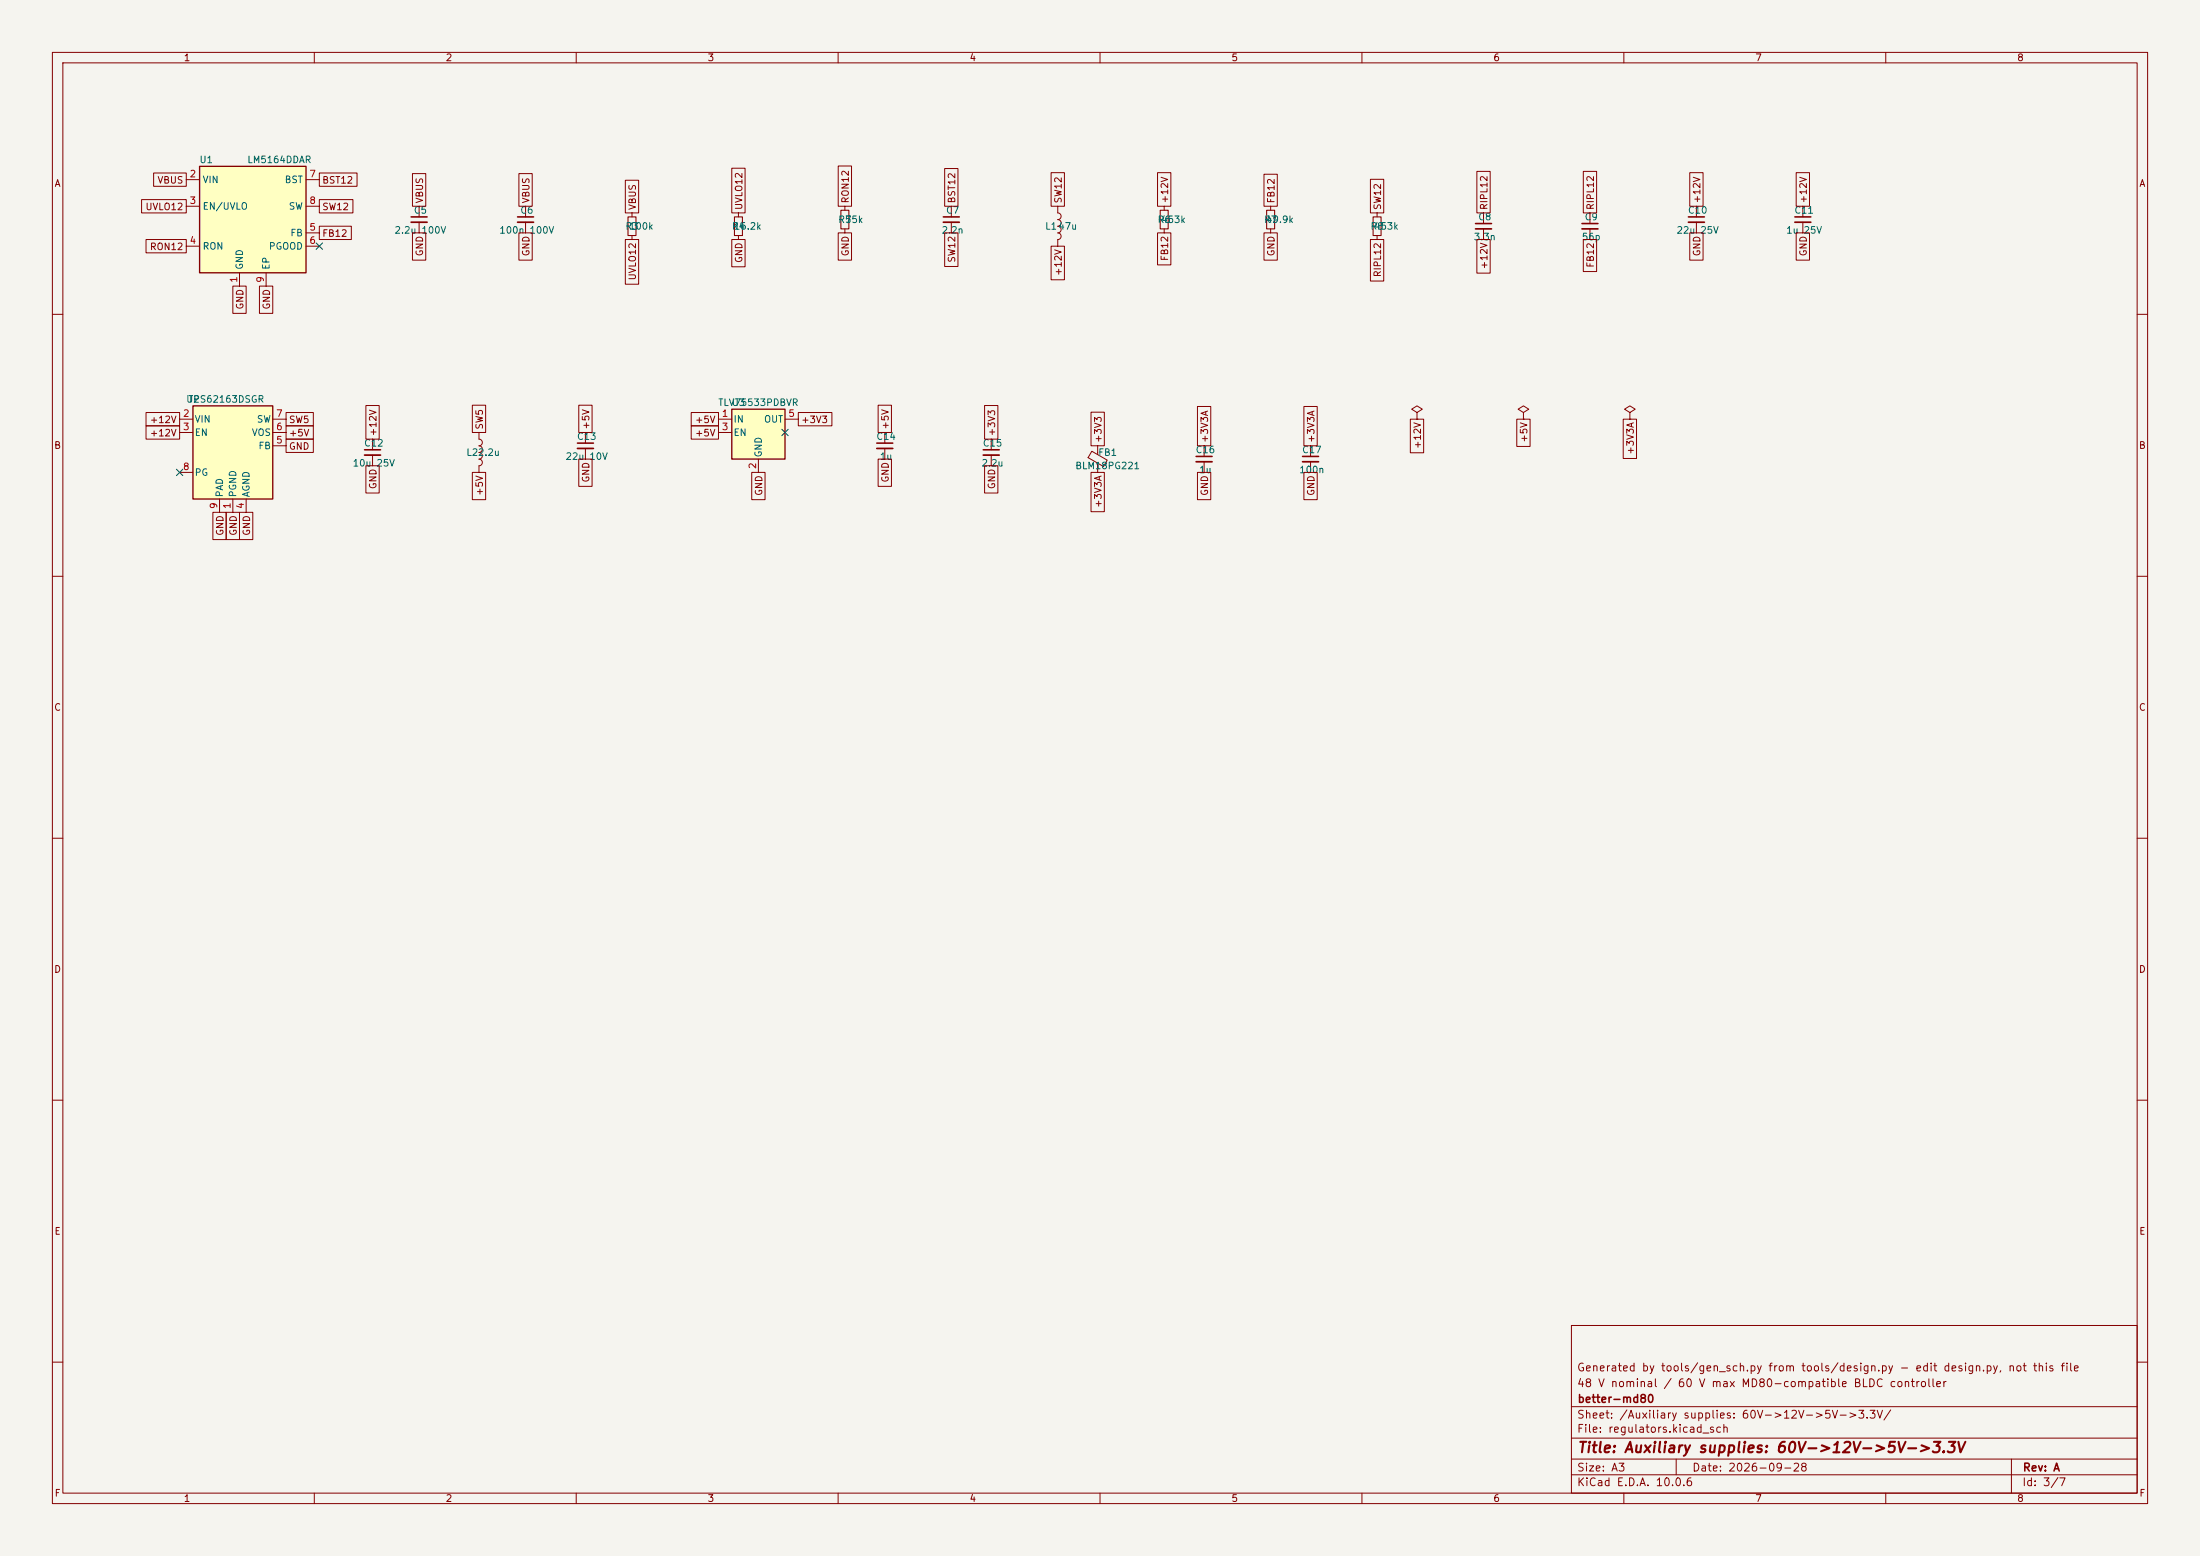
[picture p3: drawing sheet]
<svg xmlns="http://www.w3.org/2000/svg" width="420mm" height="297mm" viewBox="0 0 420 297" stroke-linecap="round" stroke-linejoin="round" font-family="sans-serif">
<path d="M0 0h420v297h-420z" fill="#f5f4ef" stroke="#f5f4ef" stroke-width=".19"/>
<g fill="none" stroke="#840000" stroke-width=".19">
<path d="M10 10h400v277h-400zM12 12h396v273h-396zM60 10v2M110 10v2M160 10v2M210 10v2M260 10v2M310 10v2M360 10v2M80 39.4v2M100.3 39.4v2M222.2 39.4v.7"/>
<path d="M323.8 39.4v2M344.2 39.4v2M80 42.4v2.1M100.3 42.4v2.1M222.2 43.7v.8M283.2 40.6v2.1M283.2 43.7v2M323.8 42.4v2.1M344.2 42.4v2.1M10 60h2M408 60h2M71.1 83.8v2.1"/>
<path d="M71.1 86.9v2M91.4 82.6v1.2a.64 .64 0 0 1 .7 .7 .64 .64 0 0 1-.7 .6 .64 .64 0 0 1 .7 .6 .64 .64 0 0 1-.7 .7M91.4 86.4a.64 .64 0 0 1 .7 .6 .64 .64 0 0 1-.7 .6 .64 .64 0 0 1 .7 .7 .64 .64 0 0 1-.7 .6v1.3M208.4 86.1l3 1.7-.7 1.3-3-1.7zM209.5 85.1v1.6M209.5 88.4v1.8M10 110h2M408 110h2M10 160h2M408 160h2M10 210h2M408 210h2"/>
<path d="M300 253h108v32h-108zM10 260h2M300 278.5h108M300 274.5h108M300 268.5h108M320 278.5v3M384 278.5v6.5M408 260h2M60 285v2M110 285v2M160 285v2M210 285v2"/>
<path d="M260 285v2M300 281.5h108M310 285v2M360 285v2"/>
</g>
<path d="M78.5 41.4h3M98.8 41.4h3.1M281.7 42.7h3M322.3 41.4h3.1M342.6 41.4h3.1M69.6 85.9h3" fill="none" stroke="#840000" stroke-width=".3"/>
<path d="M78.5 42.4h3M98.8 42.4h3.1M281.7 43.7h3M322.3 42.4h3.1M342.6 42.4h3.1M69.6 86.9h3" fill="none" stroke="#840000" stroke-width=".33"/>
<path d="M221.5 40.1h1.5v3.6h-1.5z" fill="none" stroke="#840000" stroke-width=".2"/>
<path d="M38.1 31.8h20.3v20.3h-20.3z" fill="#ffffc2"/>
<path d="M38.1 31.8h20.3v20.3h-20.3z" fill="none" stroke="#840000" stroke-width=".25"/>
<path d="M35.6 34.3h2.5M35.6 39.4h2.5M58.4 34.3h2.6M58.4 39.4h2.6M201.9 39.4v1.2a.64 .64 0 0 1 .7 .7 .64 .64 0 0 1-.7 .6 .63 .63 0 0 1 .7 .7 .63 .63 0 0 1-.7 .6 .64 .64 0 0 1 .7 .6 .64 .64 0 0 1-.7 .7M35.6 47h2.5M45.7 52.1v2.5M50.8 52.1v2.5M58.4 47h2.6M58.4 44.5h2.6M201.9 44.5a.64 .64 0 0 1 .7 .6 .64 .64 0 0 1-.7 .6v1.3" fill="none" stroke="#840000" stroke-width=".19"/>
<path d="M36.8 77.5h15.3v17.8h-15.3z" fill="#ffffc2"/>
<path d="M36.8 77.5h15.3v17.8h-15.3z" fill="none" stroke="#840000" stroke-width=".25"/>
<g fill="none" stroke="#840000" stroke-width=".19">
<path d="M161.3 39.4v.7M181.6 39.4v2M242.6 39.4v.7M120.6 40.6v.8M120.6 45v.7M141 40.6v.8M141 45v.7M161.3 43.7v.8M181.6 42.4v2.1M242.6 43.7v.8M262.9 40.6v.8M262.9 45v.7"/>
<path d="M303.5 40.6v2.1M303.5 43.7v2M270.5 78.7l1-.6-1-.6-1 .6 1 .6v1.3M290.8 78.7l1-.6-1-.6-1 .6 1 .6v1.3M311.1 78.7l1.1-.6-1.1-.6-1 .6 1 .6v1.3M34.3 80h2.5M34.3 82.6h2.5M34.3 90.2h2.5M41.9 95.3v2.5M44.4 95.3v2.5M47 95.3v2.5M52.1 80h2.5"/>
<path d="M52.1 82.6h2.5M52.1 85.1h2.5M111.8 82.6v2M111.8 85.6v2M168.9 82.6v2M168.9 85.6v2M189.2 83.8v2.1M189.2 86.9v2M229.9 85.1v2M229.9 88.1v2.1M250.2 85.1v2M250.2 88.1v2.1"/>
<path d="M270.5 80h.1M290.8 80h.1M311.1 80h.1"/>
</g>
<path d="M119.9 41.4h1.5v3.6h-1.5zM140.2 41.4h1.5v3.6h-1.5zM160.5 40.1h1.6v3.6h-1.6zM241.8 40.1h1.5v3.6h-1.5zM262.1 41.4h1.6v3.6h-1.6z" fill="none" stroke="#840000" stroke-width=".2"/>
<path d="M180.1 41.4h3M302 42.7h3.1M110.2 84.6h3.1M167.4 84.6h3M187.7 85.9h3.1M228.3 87.1h3.1M248.7 87.1h3" fill="none" stroke="#840000" stroke-width=".3"/>
<path d="M180.1 42.4h3M302 43.7h3.1M110.2 85.6h3.1M167.4 85.6h3M187.7 86.9h3.1M228.3 88.1h3.1M248.7 88.1h3" fill="none" stroke="#840000" stroke-width=".33"/>
<path d="M139.7 78.1h10.2v9.5h-10.2z" fill="#ffffc2"/>
<path d="M139.7 78.1h10.2v9.5h-10.2z" fill="none" stroke="#840000" stroke-width=".25"/>
<g fill="none" stroke="#840000" stroke-width=".19">
<path d="M27 38.1h8.6v2.5h-8.6zM29.3 33h6.3v2.6h-6.3zM61 33h7.2v2.6h-7.2zM61 38.1h6.4v2.5h-6.4zM78.7 33.1h2.6v6.3h-2.6zM99.1 33.1h2.5v6.3h-2.5zM119.4 34.4h2.5v6.2h-2.5zM139.7 32.1h2.5v8.5h-2.5zM160 31.7h2.6v7.7h-2.6zM180.3 32.2h2.6v7.2h-2.6zM200.7 33h2.5v6.4h-2.5zM221 33h2.5v6.4h-2.5z"/>
<path d="M241.3 33.3h2.5v6.1h-2.5zM261.6 34.2h2.6v6.4h-2.6zM281.9 32.7h2.6v7.9h-2.6zM302.3 32.7h2.5v7.9h-2.5zM322.6 33h2.5v6.4h-2.5zM342.9 33h2.5v6.4h-2.5zM27.9 45.7h7.7v2.6h-7.7zM44.4 54.6h2.6v5.2h-2.6zM49.5 54.6h2.6v5.2h-2.6zM61 43.2h6.1v2.5h-6.1zM78.7 44.5h2.6v5.2h-2.6zM99.1 44.5h2.5v5.2h-2.5z"/>
<path d="M119.4 45.7h2.5v8.6h-2.5zM139.7 45.7h2.5v5.2h-2.5zM160 44.5h2.6v5.2h-2.6zM180.3 44.5h2.6v6.4h-2.6zM200.7 47h2.5v6.4h-2.5zM221 44.5h2.5v6.1h-2.5zM241.3 44.5h2.5v5.2h-2.5zM261.6 45.7h2.6v7.9h-2.6zM281.9 45.7h2.6v6.4h-2.6zM302.3 45.7h2.5v6.1h-2.5zM322.6 44.5h2.5v5.2h-2.5zM342.9 44.5h2.5v5.2h-2.5z"/>
<path d="M27.9 78.7h6.4v2.6h-6.4zM54.6 78.7h5.2v2.6h-5.2zM69.8 77.4h2.6v6.4h-2.6zM90.2 77.3h2.5v5.3h-2.5zM110.5 77.3h2.5v5.3h-2.5zM132 78.7h5.2v2.6h-5.2zM152.4 78.7h6.4v2.6h-6.4zM167.6 77.3h2.6v5.3h-2.6zM188 77.4h2.5v6.4h-2.5zM208.3 78.7h2.5v6.4h-2.5zM228.6 77.6h2.5v7.5h-2.5zM248.9 77.6h2.6v7.5h-2.6z"/>
<path d="M27.9 81.3h6.4v2.5h-6.4zM40.6 97.8h2.6v5.2h-2.6zM43.2 97.8h2.5v5.2h-2.5zM45.7 97.8h2.6v5.2h-2.6zM54.6 81.3h5.2v2.5h-5.2zM54.6 83.8h5.2v2.6h-5.2zM69.8 88.9h2.6v5.2h-2.6zM90.2 90.2h2.5v5.2h-2.5zM110.5 87.6h2.5v5.2h-2.5zM132 81.3h5.2v2.5h-5.2zM137.2 80h2.5M137.2 82.6h2.5"/>
<path d="M143.5 90.2h2.6v5.2h-2.6zM144.8 87.6v2.6M149.9 80h2.5M167.6 87.6h2.6v5.2h-2.6zM188 88.9h2.5v5.2h-2.5zM208.3 90.2h2.5v7.5h-2.5zM228.6 90.2h2.5v5.2h-2.5zM248.9 90.2h2.6v5.2h-2.6zM269.2 80h2.6v6.4h-2.6zM289.6 80h2.5v5.2h-2.5zM309.9 80h2.5v7.5h-2.5z"/>
</g>
<path d="M60.4 46.4l1.2 1.2M61.6 46.4l-1.2 1.2M33.7 89.6l1.2 1.2M34.9 89.6l-1.2 1.2M149.3 81.9l1.2 1.3M150.5 81.9l-1.2 1.3" fill="none" stroke="#000084" stroke-width=".19"/>
<text font-size="2" fill="#840000" x="301" y="277.8">Title: Auxiliary supplies: 60V-&gt;12V-&gt;5V-&gt;3.3V</text>
<g font-size="1.5" fill="#840000">
<text x="300.9" y="262.1">Generated by tools/gen_sch.py from tools/design.py - edit design.py, not this file</text>
<text x="300.9" y="265.1">48 V nominal / 60 V max MD80-compatible BLDC controller</text>
<text x="301" y="268.1">better-md80</text>
<text x="300.9" y="273.8">File: regulators.kicad_sch</text>
<text x="300.9" y="271.1">Sheet: /Auxiliary supplies: 60V-&gt;12V-&gt;5V-&gt;3.3V/</text>
<text x="300.9" y="281.2">Size: A3</text>
<text x="322.9" y="281.2">Date: 2026-09-28</text>
<text x="386" y="281.2">Rev: A</text>
<text x="300.9" y="284">KiCad E.D.A. 10.0.6</text>
<text x="385.9" y="284">Id: 3/7</text>
</g>
<g font-size="1.3" fill="#840000">
<text x="35" y="12">1</text>
<text x="85" y="12">2</text>
<text x="135" y="12">3</text>
<text x="185" y="12">4</text>
<text x="235" y="12">5</text>
<text x="285" y="12">6</text>
<text x="335" y="12">7</text>
<text x="385" y="12">8</text>
<text x="10.3" y="36">A</text>
<text x="30" y="35.3">VBUS</text>
<text x="61.4" y="35.3">BST12</text>
<text x="408.3" y="36">A</text>
<text x="27.7" y="40.4">UVLO12</text>
<text x="61.4" y="40.4">SW12</text>
<text x="81.1" y="38.9" transform="rotate(-90 81.1 38.9)">VBUS</text>
<text x="101.4" y="38.9" transform="rotate(-90 101.4 38.9)">VBUS</text>
<text x="121.7" y="40.2" transform="rotate(-90 121.7 40.2)">VBUS</text>
<text x="142" y="40.2" transform="rotate(-90 142 40.2)">UVLO12</text>
<text x="162.3" y="38.9" transform="rotate(-90 162.3 38.9)">RON12</text>
<text x="182.7" y="38.9" transform="rotate(-90 182.7 38.9)">BST12</text>
<text x="203" y="38.9" transform="rotate(-90 203 38.9)">SW12</text>
<text x="223.3" y="38.9" transform="rotate(-90 223.3 38.9)">+12V</text>
<text x="243.6" y="38.9" transform="rotate(-90 243.6 38.9)">FB12</text>
<text x="263.9" y="40.2" transform="rotate(-90 263.9 40.2)">SW12</text>
<text x="284.3" y="40.2" transform="rotate(-90 284.3 40.2)">RIPL12</text>
<text x="304.6" y="40.2" transform="rotate(-90 304.6 40.2)">RIPL12</text>
<text x="324.9" y="38.9" transform="rotate(-90 324.9 38.9)">+12V</text>
<text x="345.2" y="38.9" transform="rotate(-90 345.2 38.9)">+12V</text>
<text x="61.4" y="45.5">FB12</text>
<text x="28.5" y="48">RON12</text>
<text x="81.1" y="49" transform="rotate(-90 81.1 49)">GND</text>
<text x="101.4" y="49" transform="rotate(-90 101.4 49)">GND</text>
<text x="121.7" y="53.6" transform="rotate(-90 121.7 53.6)">UVLO12</text>
<text x="142" y="50.3" transform="rotate(-90 142 50.3)">GND</text>
<text x="162.3" y="49" transform="rotate(-90 162.3 49)">GND</text>
<text x="182.7" y="50.2" transform="rotate(-90 182.7 50.2)">SW12</text>
<text x="203" y="52.8" transform="rotate(-90 203 52.8)">+12V</text>
<text x="223.3" y="49.9" transform="rotate(-90 223.3 49.9)">FB12</text>
<text x="243.6" y="49" transform="rotate(-90 243.6 49)">GND</text>
<text x="263.9" y="53" transform="rotate(-90 263.9 53)">RIPL12</text>
<text x="284.3" y="51.5" transform="rotate(-90 284.3 51.5)">+12V</text>
<text x="304.6" y="51.2" transform="rotate(-90 304.6 51.2)">FB12</text>
<text x="324.9" y="49" transform="rotate(-90 324.9 49)">GND</text>
<text x="345.2" y="49" transform="rotate(-90 345.2 49)">GND</text>
<text x="46.8" y="59.2" transform="rotate(-90 46.8 59.2)">GND</text>
<text x="51.9" y="59.2" transform="rotate(-90 51.9 59.2)">GND</text>
<text x="28.5" y="83.6">+12V</text>
<text x="28.5" y="81.1">+12V</text>
<text x="55.1" y="83.6">+5V</text>
<text x="55.1" y="81.1">SW5</text>
<text x="72.2" y="83.4" transform="rotate(-90 72.2 83.4)">+12V</text>
<text x="92.5" y="82.1" transform="rotate(-90 92.5 82.1)">SW5</text>
<text x="112.8" y="82.1" transform="rotate(-90 112.8 82.1)">+5V</text>
<text x="132.6" y="83.6">+5V</text>
<text x="132.6" y="81.1">+5V</text>
<text x="152.8" y="81.1">+3V3</text>
<text x="170" y="82.1" transform="rotate(-90 170 82.1)">+5V</text>
<text x="190.3" y="83.4" transform="rotate(-90 190.3 83.4)">+3V3</text>
<text x="10.2" y="86">B</text>
<text x="55.1" y="86.1">GND</text>
<text x="210.6" y="84.6" transform="rotate(-90 210.6 84.6)">+3V3</text>
<text x="230.9" y="84.6" transform="rotate(-90 230.9 84.6)">+3V3A</text>
<text x="251.2" y="84.6" transform="rotate(-90 251.2 84.6)">+3V3A</text>
<text x="271.6" y="85.8" transform="rotate(-90 271.6 85.8)">+12V</text>
<text x="291.9" y="84.6" transform="rotate(-90 291.9 84.6)">+5V</text>
<text x="312.2" y="86.9" transform="rotate(-90 312.2 86.9)">+3V3A</text>
<text x="408.2" y="86">B</text>
<text x="72.2" y="93.5" transform="rotate(-90 72.2 93.5)">GND</text>
<text x="92.5" y="94.7" transform="rotate(-90 92.5 94.7)">+5V</text>
<text x="112.8" y="92.2" transform="rotate(-90 112.8 92.2)">GND</text>
<text x="145.8" y="94.7" transform="rotate(-90 145.8 94.7)">GND</text>
<text x="170" y="92.2" transform="rotate(-90 170 92.2)">GND</text>
<text x="190.3" y="93.5" transform="rotate(-90 190.3 93.5)">GND</text>
<text x="230.9" y="94.7" transform="rotate(-90 230.9 94.7)">GND</text>
<text x="251.2" y="94.7" transform="rotate(-90 251.2 94.7)">GND</text>
<text x="210.6" y="97" transform="rotate(-90 210.6 97)">+3V3A</text>
<text x="43" y="102.4" transform="rotate(-90 43 102.4)">GND</text>
<text x="45.5" y="102.4" transform="rotate(-90 45.5 102.4)">GND</text>
<text x="48" y="102.4" transform="rotate(-90 48 102.4)">GND</text>
<text x="10.2" y="136">C</text>
<text x="408.2" y="136">C</text>
<text x="10.2" y="186">D</text>
<text x="408.2" y="186">D</text>
<text x="10.3" y="236">E</text>
<text x="408.3" y="236">E</text>
<text x="10.3" y="286">F</text>
<text x="35" y="287">1</text>
<text x="85" y="287">2</text>
<text x="135" y="287">3</text>
<text x="185" y="287">4</text>
<text x="235" y="287">5</text>
<text x="285" y="287">6</text>
<text x="335" y="287">7</text>
<text x="385" y="287">8</text>
<text x="408.3" y="286">F</text>
</g>
<g font-size="1.3" fill="#a90000">
<text x="36.1" y="34.2">2</text>
<text x="59" y="34.2">7</text>
<text x="36.1" y="39.2">3</text>
<text x="59" y="39.2">8</text>
<text x="36.1" y="46.9">4</text>
<text x="59" y="44.3">5</text>
<text x="59" y="46.9">6</text>
<text x="45.6" y="54.1" transform="rotate(-90 45.6 54.1)">1</text>
<text x="50.7" y="54.1" transform="rotate(-90 50.7 54.1)">9</text>
<text x="34.8" y="79.9">2</text>
<text x="34.8" y="82.4">3</text>
<text x="52.6" y="82.4">6</text>
<text x="52.6" y="79.9">7</text>
<text x="137.7" y="79.9">1</text>
<text x="137.7" y="82.4">3</text>
<text x="150.4" y="79.9">5</text>
<text x="52.6" y="85">5</text>
<text x="144.6" y="89.6" transform="rotate(-90 144.6 89.6)">2</text>
<text x="34.8" y="90">8</text>
<text x="41.8" y="97.3" transform="rotate(-90 41.8 97.3)">9</text>
<text x="44.3" y="97.3" transform="rotate(-90 44.3 97.3)">1</text>
<text x="46.9" y="97.3" transform="rotate(-90 46.9 97.3)">4</text>
</g>
<g font-size="1.3" fill="#006464">
<text x="38" y="31.4">U1</text>
<text x="38.6" y="35.3">VIN</text>
<text x="47.1" y="31.4">LM5164DDAR</text>
<text x="54.2" y="35.3">BST</text>
<text x="38.6" y="40.3">EN/UVLO</text>
<text x="55" y="40.3">SW</text>
<text x="78.9" y="41.1">C5</text>
<text x="99.2" y="41.1">C6</text>
<text x="180.5" y="41.1">C7</text>
<text x="322.1" y="41.1">C10</text>
<text x="342.4" y="41.1">C11</text>
<text x="38.6" y="48">RON</text>
<text x="51.2" y="48">PGOOD</text>
<text x="55.3" y="45.4">FB</text>
<text x="75.2" y="44.9">2.2u 100V</text>
<text x="95.2" y="44.9">100n 100V</text>
<text x="119.3" y="44.1">R3</text>
<text x="120" y="44.1">100k</text>
<text x="139.6" y="44.1">R4</text>
<text x="140" y="44.1">16.2k</text>
<text x="159.9" y="42.9">R5</text>
<text x="161.2" y="42.9">75k</text>
<text x="179.6" y="44.9">2.2n</text>
<text x="199.4" y="44.1">L147u</text>
<text x="220.9" y="42.9">R6</text>
<text x="221.6" y="42.9">453k</text>
<text x="241.2" y="42.9">R7</text>
<text x="241.6" y="42.9">49.9k</text>
<text x="261.5" y="44.1">R8</text>
<text x="262.2" y="44.1">453k</text>
<text x="281.2" y="46.2">3.3n</text>
<text x="282.1" y="42.4">C8</text>
<text x="301.9" y="46.2">56p</text>
<text x="302.4" y="42.4">C9</text>
<text x="320" y="44.9">22u 25V</text>
<text x="340.9" y="44.9">1u 25V</text>
<text x="46.7" y="51.6" transform="rotate(-90 46.7 51.6)">GND</text>
<text x="51.8" y="51.6" transform="rotate(-90 51.8 51.6)">EP</text>
<text x="35.4" y="77.2">U2</text>
<text x="35.8" y="77.2">TPS62163DSGR</text>
<text x="137" y="77.8">TLV75533PDBVR</text>
<text x="139.6" y="77.8">U3</text>
<text x="37.1" y="81">VIN</text>
<text x="37.1" y="83.5">EN</text>
<text x="48" y="83.5">VOS</text>
<text x="48.9" y="81">SW</text>
<text x="139.9" y="81">IN</text>
<text x="139.9" y="83.5">EN</text>
<text x="145.8" y="81">OUT</text>
<text x="49.2" y="86.1">FB</text>
<text x="67.2" y="89.4">10u 25V</text>
<text x="69.4" y="85.5">C12</text>
<text x="88.9" y="87.3">L22.2u</text>
<text x="107.9" y="88.1">22u 10V</text>
<text x="110" y="84.3">C13</text>
<text x="145.7" y="87.4" transform="rotate(-90 145.7 87.4)">GND</text>
<text x="167.2" y="84.3">C14</text>
<text x="167.9" y="88.1">1u</text>
<text x="187.3" y="89.4">2.2u</text>
<text x="187.5" y="85.5">C15</text>
<text x="205.2" y="89.9">BLM18PG221</text>
<text x="209.5" y="87.3">FB1</text>
<text x="228.1" y="86.8">C16</text>
<text x="248.5" y="86.8">C17</text>
<text x="37.1" y="91.1">PG</text>
<text x="42.9" y="95" transform="rotate(-90 42.9 95)">PAD</text>
<text x="45.4" y="95" transform="rotate(-90 45.4 95)">PGND</text>
<text x="48" y="95" transform="rotate(-90 48 95)">AGND</text>
<text x="228.8" y="90.6">1u</text>
<text x="247.9" y="90.6">100n</text>
</g>
</svg>
